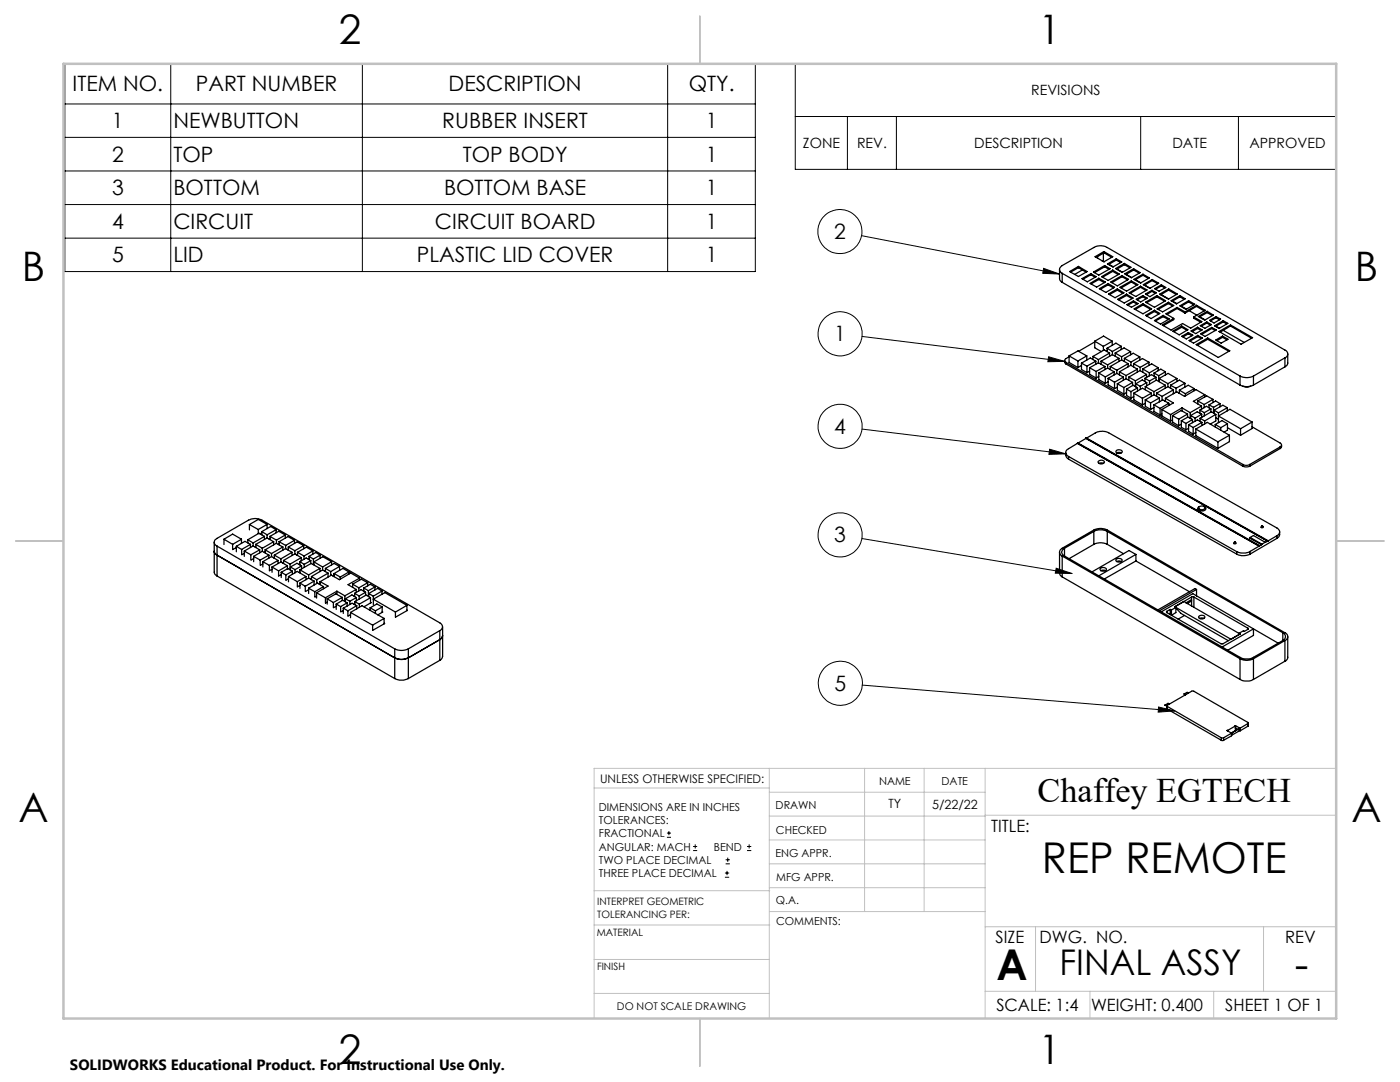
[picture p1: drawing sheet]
<svg xmlns="http://www.w3.org/2000/svg" width="279mm" height="216mm" viewBox="0 0 279 216" stroke-linecap="round" stroke-linejoin="round" font-family="sans-serif">
<g fill="none" stroke="#000" stroke-width=".2">
<path d="M12.9 12.7h137.8v41.5h-137.8zM34.1 12.7v41.5M72.3 12.7v41.5M133.2 12.7v41.5M158.7 12.7h108v21.1h-108zM12.9 20.7h137.8M12.9 27.4h137.8M12.9 34.1h137.8M158.7 23.2h108M169.1 23.2v10.6M178.9 23.2v10.6M227.6 23.2v10.6"/>
<path d="M247.2 23.2v10.6M12.9 40.8h137.8M12.9 47.5h137.8M171.9 47l39.6 7.7M208.3 53.6l3.2 1.1-3.4-.2zM172 67.1l40.5 5M209.3 71.2l3.2 .9-3.4 .1zM172 85.6l40.7 5M209.5 89.6l3.2 1-3.4 .1zM172 107.5l42 6.9M210.8 113.4l3.2 1h-3.4zM172.1 136.7l62.4 5.2"/>
<path d="M231.2 141.1l3.3 .8-3.4 .2zM133.1 167.1h.8M133.1 166.2h.8M133.5 165.8v.9M138.3 169.7h.8M138.3 168.9h.8M138.7 168.5v.8M144.7 175h.8M144.7 174.2h.8M144.8 172.4h.9M144.8 171.6h.9M145.1 173.8v.8"/>
<path d="M145.2 171.1v.9M149.1 169.7h.8M149.1 168.9h.8M149.5 168.5v.8"/>
<circle cx="167.6" cy="46.2" r="4.4"/>
<circle cx="167.7" cy="66.6" r="4.4"/>
<circle cx="167.7" cy="85.1" r="4.4"/>
<circle cx="167.7" cy="106.7" r="4.4"/>
<circle cx="167.7" cy="136.3" r="4.4"/>
</g>
<g fill="none" stroke="#c0c0c0" stroke-width=".2">
<path d="M118.6 157.2h34.9M153.5 153.3v49.9M153.5 158.1h43.1M172.5 153.3v28.6M184.4 153.3v28.6M196.6 153.3v49.9M266.7 153.3h-148.1v49.9M118.6 177.7h35M153.5 167.6h43.1M153.5 162.8h43.1M153.5 172.4h43.1M153.5 177.1h43.1"/>
<path d="M196.6 162.7h70.1M118.6 198.2h34.9M118.6 191.5h34.9M118.6 184.6h35M153.6 181.9h43M196.6 197.8h70.1M196.6 184.9h70.1M206.7 184.9v12.9M217.5 197.8v5.4M242.2 197.8v5.4M252.2 184.9v12.9"/>
</g>
<path d="M139.7 3.2v9.5M3.1 107.9h9.6M266.7 107.9h9.5M139.7 203.2v9.6" fill="none" stroke="#c0c0c0" stroke-width=".25"/>
<path d="M12.7 12.7h254v190.5h-254z" fill="none" stroke="#c0c0c0" stroke-width=".5"/>
<path d="M210.8 113.4l3.2 1h-3.4zM231.2 141.1l3.3 .8-3.4 .2zM209.5 89.6l3.2 1-3.4 .1zM209.3 71.2l3.2 .9-3.4 .1zM208.3 53.6l3.2 1.1-3.4-.2z" fill="#000"/>
<g fill="none" stroke="#000" stroke-width=".25">
<path d="M211.5 53.8v2l.5 .5M212 54.5a.83 .83 0 0 1-.6-.7 .83 .83 0 0 1 .6-.8l6.3-3.6a2.7 2.7 0 0 1 2.7 0l35.4 20.4a.81 .81 0 0 1 .6 .8 .81 .81 0 0 1-.6 .8M212 54.5v1.8M212 54.5l35.5 20.5M212 56.3l35.5 20.5M213.5 54.2l1.7-1 1.8 1-1.8 1zM215.2 53.4l1.5 .9M215.2 53.2v.2M215.2 53.4l-1.5 .9M215.9 55.6l1.8-1 1.1 .6-1.8 1zM216 53.9l-1.5 .9M217.6 56.6l1.7-1.1 1.3 .8-1.7 1z"/>
<path d="M217.7 54.8l.8 .5M217.7 54.6v.2M217.7 54.8l-1.6 .9M218.2 54.3l2.3-1.3 1 .6-2.2 1.3zM218.5 51.2l1.8-1 1.8 1-1.8 1zM219 51.2v.3M219.3 55.5v.3M219.3 55.8l-1.6 .9M219.3 55.8l1.1 .6M219.4 57.6l1.8-1 1.2 .7-1.7 1zM219.9 55.2l2.2-1.3 1.3 .8-2.2 1.3zM219.9 52l.3 .1"/>
<path d="M220.2 50.5v1.6M220.2 52.1l.2 .1M220.3 50.2v.2M220.3 50.4l-1.5 1M220.3 50.4l1.6 .9M220.5 53v.2M220.5 53.2l-2.1 1.2M220.5 53.2l.8 .5M221 52.7l1.8-1.1 1.1 .7-1.8 1zM221.2 56.6v.2M221.2 56.8l1.1 .7M221.2 56.8l-1.6 .9"/>
<path d="M221.2 58.7l1.8-1.1 1.3 .8-1.8 1zM221.3 52.7l.9 .5M221.7 56.3l2.2-1.3 1.3 .7-2.2 1.3zM222.1 53.9v.3M222.1 54.2l-2.1 1.1M222.1 54.2l1.1 .6M222.6 53.6l1.8-1 1.3 .7-1.8 1.1zM222.8 51.6v.3M222.8 51.9l-1.6 .9M222.8 51.9l.9 .5M222.9 53.7l1.1 .6M223 57.6v.3"/>
<path d="M223 57.9l-1.6 .9M223 57.9l1.1 .6M223.1 59.7l1.7-1 1.3 .8-1.7 1zM223.5 57.3l2.3-1.2 1.3 .7-2.3 1.3zM223.9 55v.2M223.9 55.2l-2 1.2M223.9 55.2l1.1 .6M224.4 52.6v.2M224.4 52.8l1.1 .6M224.4 52.8l-1.6 .9M224.5 54.6l1.7-1 1.3 .8-1.7 1zM224.8 54.8l1 .6"/>
<path d="M224.8 58.7v.2M224.8 58.9l-1.5 .9M224.8 58.9l1.1 .7M225.4 58.4l2.2-1.3 1.3 .8-2.2 1.3zM225.8 56.3l1.1 .6M225.8 56.1v.2M225.8 56.3l-2.1 1.2M226.2 53.6v.3M226.2 53.9l-1.5 .9M226.2 53.9l1.2 .6M226.3 55.7l1.8-1 1.3 .8-1.8 1zM226.6 55.8l1.1 .6"/>
<path d="M226.8 59.7l1.3-.7 .9 .5-1.4 .8zM227.6 57.3l1.1 .7M227.6 57.1v.2M227.6 57.3l-2 1.2M228.1 59v.2M228.1 59.2l-1.2 .6M228.1 59.2l.6 .4M228.1 54.7v.2M228.1 54.9l1.1 .7M228.1 54.9l-1.6 .9M228.2 56.8l1.7-1 1.3 .7-1.7 1zM228.4 56.9l1.1 .6"/>
<path d="M228.6 58.7l1.3-.8 .9 .5-1.3 .8zM229.9 57.9v.2M229.9 58.1l-1.1 .7M229.9 58.1l.7 .5M229.9 55.8v.2M229.9 56l-1.5 .9M229.9 56l1.1 .6M230.4 57.6l1.4-.8 .9 .6-1.4 .7zM230.9 59v.2M230.9 59.2l-2.1 1.2M230.9 59.2l1.5 .9M231.4 58.7l1.8-1.1 1.8 1.1-1.8 1z"/>
<path d="M231.7 58.8l1.6 .9M231.8 56.8v.2M231.8 57l-1.2 .7M231.8 57l.7 .5M233.2 57.6v.3M233.2 57.9l-1.6 .9M233.2 57.9l1.6 .9M235.5 59v.2M235.5 59.2l-1.6 .9M235.5 59.2l.8 .5M212.5 71.9v.6l.3 .1M212.8 72.3l35.2 20.4"/>
<path d="M212.8 72.3v.3M212.8 72.6l35.2 20.4M213.4 71.2l-.6 .3a.41 .41 0 0 0-.3 .4 .41 .41 0 0 0 .3 .4M213.4 71l1.7-1 1.8 1M213.4 71l1.7 1M213.4 71v1.3l1.7 1M215.1 72v1.3M215.8 72.5l1.1 .6M215.8 72.5v1.2l1.1 .7M215.8 72.9l-.7 .4M216.9 71l-1.8 1M216.9 71v.9"/>
<path d="M216.9 73.1v1.3M217.5 73.4v1.3l1.3 .7M217.5 73.4l1.3 .7M217.5 74l-.6 .4M218.1 71.1v.7M218.1 71.1l1.1 .7M218.5 68.1l1.7-1 1.8 1M218.5 68.1l1.7 1M218.5 68.1v1.3l1.3 .8M218.5 68.2l-3.2 1.9M218.7 72.1l-1.1-.7-1.8 1.1M218.7 72.1l-1.8 1"/>
<path d="M218.7 72.1v.6M218.8 74.1v1.3M219.2 71.8v.6M219.2 72.4l1.3 .7M219.2 72.4l-1.7 1M219.3 74.4l1.3 .8M219.3 74.4v1.3l1.3 .8M219.3 75.1l-.5 .3M219.7 72.1l1.4 .7M219.7 72.1v.6M220.2 69.1v.8M220.5 73.1l-1.7 1"/>
<path d="M220.5 73.1v.6M220.6 75.2v1.3M220.9 69.5v.7M220.9 69.5l1.1 .6M220.9 70l-.1 .1M221.1 72.8v.6M221.1 73.4l1.3 .8M221.1 73.4l-1.8 1M221.2 75.5v1.3l1.2 .7M221.2 75.5l1.2 .8M221.2 76.2l-.6 .3M221.4 70.4l-1-.6-2.3 1.3"/>
<path d="M221.4 70.4l-2.2 1.4M221.4 70.4v.7M221.6 73.1l1.3 .8M221.6 73.1v.6M222 68.1l-1.8 1M222 68.1v.8M222 70.1v.7M222 70.8l1.3 .7M222 70.8l-2.3 1.3M222.4 74.2l-1.8 1M222.4 74.2v.6M222.4 76.3v1.2"/>
<path d="M222.6 70.4l1.2 .8M222.6 70.4v.7M222.9 73.9v.6M222.9 74.5l1.3 .7M222.9 74.5l-1.7 1M223 76.6l1.3 .7M223 76.6v1.3l1.3 .7M223 77.3l-.6 .2M223.3 71.5l-2.2 1.3M223.3 71.5v.6M223.4 74.2l1.3 .7M223.4 74.2v.6"/>
<path d="M223.8 69.1l-1.8 1M223.8 69.1v.6M223.8 69.1l-1.1-.6-1.8 1M223.8 71.2v.6M223.8 71.8l-2.2 1.3M223.8 71.8l1.3 .8M224.2 75.2l-1.8 1.1M224.2 75.2v.7M224.3 77.3v1.3M224.4 71.5l1.3 .7M224.4 71.5v.6M224.7 75.6l1.3 .7"/>
<path d="M224.7 74.9v.7M224.7 75.6l-1.7 1M224.8 77.6v1.3l.9 .5M224.8 77.6l.9 .5M224.8 78.3l-.5 .3M224.9 60.8l1.3-.8 .9 .6-1.3 .7zM225.1 72.6l-2.2 1.3M225.1 72.6v.6M225.3 75.2l1.3 .8M225.3 75.2v.7M225.6 70.2l-1.8 1M225.6 70.2v.6"/>
<path d="M225.6 70.2l-1.3-.8-1.7 1M225.7 72.2v.7M225.7 78.1v1.3M226 76.3l-1.7 1M226 76.3v.6M226.2 60v.3M226.2 60.3l-1.1 .6M226.2 60.3l.7 .4M226.2 72.6l1.3 .7M226.2 72.6v.6M226.3 78.5l1.7-1 1.8 1M226.3 78.5l1.7 1"/>
<path d="M226.3 78.5v1.3l1.7 1M226.3 79.1l-.6 .3M226.3 61.6l1.8-1 1.7 1-1.7 1zM226.6 76v1.2M226.7 76.6l.9 .5M226.7 76.6v.6M227 73.7l-2.3 1.2M227 73.7v.6M227 73.7l-1.3-.8-2.3 1.3M227 77.4l-.9-.5-1.3 .7M227 77.4l-1.3 .7M227 77.4v.6"/>
<path d="M227.5 71.2l-1.3-.7-1.8 1M227.5 71.2l-1.8 1M227.5 71.2v.7M227.5 73.3v.7M227.6 77.1v.6M228 79.5v1.3M228.1 73.6l1.3 .8M228.1 73.6v.7M228.1 60.6v.3M228.1 60.9l1.6 .8M228.1 60.9l-1.5 .8M228.5 75.5l.9 .5"/>
<path d="M228.5 75.5v.6M228.6 77.2l1.7 .9M228.6 77.2v.6M228.6 79.8v1.3l1 .6M228.6 79.8l1 .6M228.6 60.3l2.3-1.3 1.7 1-2.2 1.3zM228.6 62.9l1.8-1 1.1 .6-1.8 1.1zM228.8 74.7l-1.3-.8-2.2 1.3M228.8 74.7l-2.2 1.3M228.8 74.7v.6M228.8 76.3l-.8-.5-1.3 .8M228.8 76.3l-1.2 .8"/>
<path d="M228.8 76.3v.7M229.3 72.3l-1.3-.8-1.8 1.1M229.3 72.3l-1.8 1M229.3 72.3v.6M229.4 74.4v.6M229.4 76v.7M229.8 78.5l-1.8 1M229.8 78.5v.6M230.3 78.1v.7M230.3 78.8l1.1 .6M230.3 78.8l-1.7 1M230.3 74.4v.7"/>
<path d="M230.3 74.4l.9 .6M230.4 64l1.7-1.1 1.3 .7-1.8 1.1zM230.4 61.9v.3M230.4 62.2l-1.6 .8M230.4 62.2l.9 .5M230.7 75.3l-1.3 .7M230.7 75.3l-.9-.5-1.3 .7M230.7 75.3v.6M230.8 78.5v.6M230.8 78.5l1.1 .6M230.9 61.6l2.3-1.3 1 .7-2.2 1.2zM231.1 73.4l-1.3-.8-1.7 1"/>
<path d="M231.1 73.4l-1.7 1M231.1 73.4v.6M231.2 75v1.1M231.3 75.5l1.8-1 1.8 1M231.3 75.5v.7M231.3 75.5l1.8 1.1M231.4 79.4l-1.8 1M231.4 79.4v.8M231.9 79.1v.8M232.1 62.9v.3M232.1 63.2l-1.5 .9M232.1 63.2l1.1 .5"/>
<path d="M232.6 76.9l-2.3 1.2M232.6 76.9v.6M232.6 76.9l-1.8-1.1-2.2 1.4M232.6 79.5l1.6 .9-2.3 1.3M232.6 74.2v.6M232.6 79.5v.6M232.6 74.2l-1.4 .8M232.6 74.2l-.9-.5-1.4 .7M233.1 76.6v.6M233.1 77.2l1.1 .6M233.1 77.2l-2.3 1.3M233.2 60.6l-2.1 1.1"/>
<path d="M233.2 60.3v.3M233.2 60.6l.8 .5M233.6 76.9v.6M233.6 76.9l1.1 .6M233.7 60l1.8-1 1 .6-1.7 1zM234 60.1l.9 .5M234.1 66.1l1.7-1 1.3 .7-1.8 1zM234.2 77.8l-2.3 1.3M234.2 77.8v.8M234.2 78.5h.1M234.2 63.5v.3l-2 1.2M234.7 77.5v.7"/>
<path d="M234.9 75.5l-1.8 1.1M234.9 75.5v.6M234.9 61.3v.3M234.9 61.3l-2.2 1.3 1.5 .9M234.9 61.3l1.6 .9M234.9 61.6l-2 1.2M234.9 61.6l1.6 .9M235.4 77.9l1.2 .7M235.4 77.9v.6M235.4 78.4h-.1M235.5 61l1.7-1 1.2 .7-1.7 1zM235.8 61.1l.9 .6"/>
<path d="M235.8 65.1v.2M235.8 65.3l-1.5 .9M235.8 65.3l1.1 .6M235.9 67.1l1.3-.7 .9 .5-1.4 .7zM236.5 76.5l-1.8 1M236.5 76.5v.8M236.5 76.5l-1.1-.7-1.8 1.1M236.5 62.2v.3M236.6 78.6v.4M237.2 66.4v.2M237.2 66.6l-1.1 .6M237.2 66.6l.7 .4"/>
<path d="M237.2 60v.3M237.2 60.3l-1.5 .8M237.2 60.3l1 .5M237.3 67.9l1.7-1 1 .6-1.8 1zM237.3 62l1.6 .9M237.7 66l1.3-.7 .9 .5-1.3 .8zM238.2 63.3l1.7 .9-2.3 1.3-1.6-.9-2.3 1.3-1.7-1.1 2.2-1.3M238.2 63.3v.2l1.5 .8M238.3 77.5l-1.2-.6-1.7 1M238.3 77.5l-1.7 1.1M238.3 77.5v.5M238.7 68.8l2.3-1.3 4.4 2.5-2.3 1.3z"/>
<path d="M238.8 60.9v.2M238.8 60.9l1.7 1-2.3 1.4M238.8 60.9l-2.3 1.3M238.8 61.1l1.5 1M238.8 61.1l-2.3 1.4M239 65.5l-1.1 .7M239 65.3v.2M239 65.5l.7 .4M239 66.9v.3M239 67.2l-1.5 .9M239 67.2l.7 .4M239.1 63.1l1.8-1 1.2 .8-1.7 1z"/>
<path d="M239.4 63.2l1.1 .6M239.5 65l1.3-.8 1 .6-1.3 .7zM239.6 66.6l2.2-1.3 .9 .5-2.2 1.3zM240.5 78.8l-2.3 1.3 1.6 .9M240.5 78.8l-1.8-1-2.3 1.3-1.6-.9-2.2 1.3M240.5 78.8v.4M240.8 64.2v.3M240.8 64.5l-1.1 .6M240.8 64.5l.7 .4M240.9 62.1v.3M240.9 62.4l-1.5 .9M240.9 62.4l1 .6"/>
<path d="M241 67.5v.2M241 67.7l4.3 2.4M241 67.7l-2.1 1.2M241.4 63.9l1.3-.7 .9 .5-1.3 .8zM241.8 65.3v.2M241.8 65.5l-2 1.2M241.8 65.5l.7 .5M242.1 79.7l-1.8 1M242.1 79.7v.6M242.1 79.7l-1.3-.7-1.8 1M242.4 65l1.7-1 .9 .5-1.7 1zM242.6 67.8l1.4-.7 1.1 .6-1.4 .8z"/>
<path d="M242.7 63.4l.7 .4M242.7 65.1l.6 .4M242.7 63.4l-1.1 .6M242.7 63.2v.2M243.3 66.1l2.3-1.3 4.4 2.6-2.3 1.3zM244 67.1v.2M244 67.3l-1.1 .7M244 67.3l.9 .5M244.1 65.9l4.2 2.4M244.1 64.2l-1.5 .9M244.1 64v.2M244.1 64.2l.7 .4"/>
<path d="M245.6 64.8v.3M245.6 65.1l4.2 2.4M245.6 65.1l-2.1 1.2M247.5 75a2.96 2.96 0 0 0 2.7 0M247.5 76.8a2.96 2.96 0 0 0 2.7 0M247.5 75v1.8M248 77a1.8 1.8 0 0 0 1.6 0M250.2 75v1.8M256.4 71.4v1.8M256.4 71.4l-6.2 3.6M256.4 73.2l-6.2 3.6M257 70.6v1.9l-.2 .5-.4 .2"/>
<path d="M212.7 90.3v.6l.6 .7M213.3 91.1l33.5 19M213.3 91.1v.5M213.3 91.6l33.5 19M215 88.5l-1.7 1a.81 .81 0 0 0-.6 .8 .81 .81 0 0 0 .6 .8M215 88.4l36.3 20.6M215 88.4l36.4 20.5M215 88.4v.1M216.7 87.4l-1.5 1M216.7 87.4l36.3 20.6M216.7 87.4l36.3 20.5M216.9 87.4l1.7-1a3.1 3.1 0 0 1 2.7 0l33.5 18.9a.82 .82 0 0 1 .6 .8 .82 .82 0 0 1-.6 .8"/>
<path d="M219.1 92.1a.69 .69 0 0 1 .7-.3 .69 .69 0 0 1 .6 .5 .71 .71 0 0 1-1.3-.2zM219.3 92.5l.4-.1 .5 .1M222.8 89.9a.69 .69 0 0 1 1.1 .3 .74 .74 0 0 1-1.2-.2zM222.9 90.4l.2-.1 .7 .1M228.6 80.5l-.6 .3M229.6 80.4v1.3M230.3 80.8v1.3l1.2 .7M230.3 80.8l1.2 .7M230.3 81.3l-.7 .4M231.4 80.1h.1M231.5 81.5v1.3M231.9 81.7l1.7 1"/>
<path d="M231.9 81.7v1.3l1.7 1M231.9 82.6l-.4 .2M232.6 80h-.1M233.3 80.5l-1.8 1M233.3 80.5v.4M233.3 80.5l-1.2-.7-1.8 1M233.6 82.7v1.3M234 82.9l1.2 .7M234 82.9v1.3l1.2 .7M234 83.8l-.4 .2M235.2 83.6v1.3M235.8 84l.9 .5"/>
<path d="M235.8 84v1.3l.9 .5M235.8 84.6l-.6 .3M235.9 81.4l1.6 .9M235.9 81.4l-2.3 1.3M235.9 81.4v.6M236.7 84.5v1.3M237 82.6l-1.8 1M237 82.6l-1.3-.7-1.7 1M237 82.6v.7M237.2 84.8l.9 .5M237.2 84.8v1.3l.9 .5M237.2 85.5l-.5 .3"/>
<path d="M237.5 82.3v1.2M237.6 82.9v.6M237.6 82.9l.9 .5M238 83.7l-.9-.5-1.3 .8M238 83.7l-1.3 .8M238 83.7v.6M238.1 85.3v1.3M238.5 83.4v.6M238.7 85.6l4.4 2.6M238.7 85.6l2.2-1.3 4.5 2.6M238.7 85.6v1.3l4.4 2.6M238.7 86.3l-.6 .3"/>
<path d="M239 80v.6M239 80l1.3 .7M239.5 81.8l.8 .5M239.5 81.8v.6M239.5 83.5l.9 .5M239.5 83.5v.6M239.8 81l-2.3 1.3M239.8 81v.7M239.8 82.7l-1.3 .7M239.8 82.7v.6M239.8 82.7l-.9-.5-1.3 .7M239.9 84.3v.6"/>
<path d="M239.9 84.3l-.9-.5-1.8 1M239.9 84.3l-1.8 1M240.3 80.7v.7M240.3 82.3v.7M240.4 84v.6M241.3 80.8v.6M241.3 80.8l.9 .5M241.7 81.6l-.9-.5-1.3 .7M241.7 81.6l-1.4 .7M241.7 81.6v.6M242.2 81.3v1.1M242.3 81.8l.9 .6"/>
<path d="M242.3 81.8v.7M242.5 84.7l1.1 .6M242.5 84.7v.5M242.6 82.7l-2.2 1.3M242.6 82.7v1.3l-1.1 .6M242.6 82.7l-.8-.5-2.3 1.3M242.6 83.4l.6 .3M243.1 88.2v1.3M243.2 82.4v1.9M243.5 80.5l-.9-.5-1.3 .8M243.5 80.5l-1.3 .8M243.5 80.5v.7"/>
<path d="M243.6 85.3v.5M244.9 81.4v.6M244.9 81.4l-.8-.5-1.8 .9M244.9 81.4l-1.7 1M245 84.6v1.2l-.7 .4M245 84.6l-1.4 .7M245 84.6l-1.1-.7-1.4 .8M245 85.3l2.6 1.6M245.4 86.9l-2.3 1.3M245.4 86.9v1.2l-2.3 1.4M247.6 85.5v1.4M248 92.7a1.43 1.43 0 0 0 1.4 0"/>
<path d="M248 93l.5 .2 .9-.2M248 92.7v.3M249.4 92.7v.3M249.9 85.2l5.6 3.2a.41 .41 0 0 1 .3 .4 .41 .41 0 0 1-.3 .4M249.9 84.2l-4.4-2.5-2.3 1.3 4.4 2.5M249.9 84.2l-2.3 1.3M249.9 84.2v1.3l-2.3 1.4M255.5 89.2l-6.1 3.5M255.5 89.2v.3M255.5 89.5l-6.1 3.5M255.8 88.8l-.1 .5-.2 .2M42.8 110l.1 .4 .4 .4 35.5 20.5a3 3 0 0 0 2.7 0l6.3-3.7 .4-.4 .1-.3"/>
<path d="M42.8 108.2v6l.2 .5 .3 .2M43.3 109a.81 .81 0 0 1-.6-.8 .81 .81 0 0 1 .6-.8l6.3-3.6a2.96 2.96 0 0 1 2.7 0l35.5 20.5a.83 .83 0 0 1 .5 .8 .83 .83 0 0 1-.5 .7M43.3 109v5.9M43.3 114.9l35.5 20.5M43.3 109l35.5 20.5M44.7 107.6v1.1M44.7 107.6l1.7 1M44.7 107.6l1.7-1 1.8 1M46.4 108.6v1.1M47.2 109l1 .6M47.2 109v1.1M47.2 109.3l-.7 .3"/>
<path d="M48.2 107.6l-1.8 1M48.2 107.6v.8M48.2 109.6v1.1M48.8 110l1.3 .7M48.8 110v1M48.8 110.4l-.5 .3M49.5 107.7v.6M49.5 107.7l1 .6M49.8 104.7v1M49.8 104.7l1.7 1M50 108.6l-1.8 1M50 108.6l-1.1-.6-1.7 1"/>
<path d="M50 108.6v.7M50.1 110.7v1.1M50.5 108.9l-1.7 1.1M50.5 108.3v.6M50.5 108.9l1.3 .8M50.6 111l1.3 .8M50.6 111v1.1M50.6 111.4l-.4 .3M51 108.6l1.4 .8M51 108.6v.7M51 109.1h-.1M51.5 105.7v.8"/>
<path d="M51.8 109.7l-1.7 1M51.8 109.7v.6M51.9 111.8v1M52.2 106.1v.6M52.2 106.1l1.1 .6M52.2 106.3l-.3 .2M52.4 109.4v.6M52.4 110l1.3 .8M52.4 110l-1.8 1M52.5 112.1l1.3 .7M52.5 112.1v1M52.5 112.5l-.5 .3"/>
<path d="M52.8 107l-1.1-.6-2.2 1.3M52.8 107l-2.3 1.3M52.8 107v.6M52.9 109.7v.6M52.9 109.7l1.3 .8M52.9 110.1l-.2 .1M53.3 104.6l-1.8-1-1.7 1.1M53.3 104.6l-1.8 1.1M53.3 104.6v.9M53.3 106.7v.7M53.3 107.4l1.3 .7M53.3 107.4l-2.3 1.2"/>
<path d="M53.7 110.8l-1.8 1M53.7 110.8v.6M53.8 112.8v1.1M53.9 107v.7M53.9 107l1.3 .8M53.9 107.5l-.2 .1M54.2 110.5v.6M54.2 111.1l1.3 .7M54.2 111.1l-1.7 1M54.3 113.1l1.3 .8M54.3 113.1v1.1M54.3 113.6l-.5 .2"/>
<path d="M54.6 108.1l-2.2 1.3M54.6 108.1v.6M54.8 110.8l1.3 .7M54.8 110.8v.6M54.8 111.2l-.2 .1M55.1 105.7l-1.8 1M55.1 105.7v.6M55.1 105.7l-1.1-.6-1.8 1M55.2 107.8v.6M55.5 111.8l-1.7 1M55.5 111.8v.6M55.6 113.9v1.1"/>
<path d="M55.7 108.1l1.3 .7M55.7 108.1v.6M55.7 108.5l-.2 .1M56.1 111.5v.6M56.1 112.1l1.3 .8M56.1 112.1l-1.8 1M56.1 114.2v1.1M56.1 114.2l.9 .5M56.1 114.7l-.4 .2M56.4 109.1l-2.2 1.4M56.4 109.1l-1.3-.7-2.2 1.3M56.4 109.1v.7"/>
<path d="M56.6 111.8l1.3 .8M56.6 111.8v.6M56.6 112.3l-.2 .1M56.9 106.8l-1.7 1M56.9 106.8v.6M56.9 106.8l-1.3-.8-1.7 1M57 108.8v.7M57 114.7v1.1M57.4 112.9l-1.8 1M57.4 112.9v.6M57.5 109.1l1.3 .8M57.5 109.1v.7"/>
<path d="M57.5 109.6l-.1 .1M57.6 115l1.7 1.1M57.6 115l1.7-1 1.8 1M57.6 115v1.1M57.6 115.5l-.5 .2M57.9 112.6v1M58 113.1v.7M58 113.1l.9 .6M58.3 110.2l-1.3-.7-2.2 1.3M58.3 110.2l-2.2 1.3M58.3 110.2v.6M58.3 114l-1.3 .7"/>
<path d="M58.3 114v.6M58.3 114l-.9-.5-1.3 .7M58.8 107.8l-1.3-.7-1.8 1M58.8 107.8l-1.8 1M58.8 107.8v.6M58.8 109.9v.6M58.8 110.5l1.3 .8M58.8 110.5l-2.2 1.3M58.9 113.7v.6M59.3 116.1v1M59.4 110.2l1.3 .7M59.4 110.2v.6"/>
<path d="M59.4 110.6l-.2 .1M59.8 112.1l.9 .5M59.8 112.1v.6M59.8 112.5l-.1 .1M59.9 113.7l1.7 1M59.9 113.7v.6M59.9 116.3v1.1M59.9 116.3l1 .7M59.9 116.8l-.5 .3M59.9 114.2h-.2M60.1 111.3l-2.2 1.3M60.1 111.3v.6"/>
<path d="M60.2 112.9l-1.3 .8M60.2 112.9l-.9-.5-1.3 .7M60.2 112.9v.6M60.6 108.9l-1.3-.8-1.8 1M60.6 108.9l-1.8 1M60.6 108.9v.6M60.7 110.9v.7M60.7 112.6v.6M60.9 117v1M61.1 115l-1.8 1.1M61.1 115v.7M61.6 114.7v.7"/>
<path d="M61.6 117.4v1M61.6 115.4l1.1 .6M61.6 115.4l-1.7 .9M61.6 117.4l1.2 .7M61.6 117.7l-.6 .3M61.7 111l.8 .5M61.7 111v.7M61.7 111.4l-.2 .1M62 111.9l-.9-.6-1.3 .8M62 111.9l-1.3 .7M62 111.9v.6M62.2 115l1 .7"/>
<path d="M62.2 115v.7M62.2 115.5l-.2 .1M62.4 109.9l-1.3-.7-1.7 1M62.4 109.9l-1.7 1M62.4 109.9v.7M62.5 111.5v1.1M62.7 112.1l1.7 1M62.7 112.1v.6M62.7 116v.7M62.7 116l-1.8 1M62.8 118.1v1M63.2 118.3l1.7 1"/>
<path d="M63.2 118.3v1M63.2 118.9l-.3 .2M63.2 115.7v.8M63.9 113.4l-1.8-1-2.2 1.3M63.9 113.4l-2.3 1.3M63.9 113.4v.7M63.9 116.1l1.6 .8-2.3 1.4M63.9 110.8v.6M63.9 116.1v.6M63.9 110.8l-.9-.6-1.3 .8M63.9 110.8l-1.4 .7M63.9 116.3l-.3 .2"/>
<path d="M64.4 113.7l1.1 .7M64.4 113.1v.6M64.4 113.7l-2.2 1.3M64.6 117.1l-1.2-.8-1.8 1.1M64.6 117.1l-1.8 1M64.6 117.1v.4M64.9 113.4v.7M64.9 119.3v1.1M64.9 113.4l1.1 .7M64.9 113.9h-.1M65.3 119.5l1.2 .7M65.3 119.5v1"/>
<path d="M65.5 114.4l-2.3 1.3M65.5 114.4v.7M66 114.1v.7M66.2 112.1l-1.8-1-1.7 1M66.2 112.1l-1.8 1M66.2 112.1v.6M66.7 114.4v.7M66.7 114.4l1.2 .7M66.7 114.7l-.3 .2M67.2 118l1.6 .9M67.2 118l-2.3 1.3M67.2 118v.6"/>
<path d="M67.8 113l-1.8 1.1M67.8 113l-1.1-.6-1.8 1M67.8 113v.8M67.9 115.1v.5M68.3 119.2l-1.8 1M68.3 119.2l-1.3-.7-1.7 1M68.3 119.2v.6M68.8 118.9v1M68.9 119.5l.9 .5M68.9 119.5v.6M69.6 114.1l-1.2-.7-1.7 1M69.6 114.1l-1.7 1"/>
<path d="M69.6 114.1v.4M69.8 120v.6M70.4 116.6l1.2 .7M70.4 116.6v.6M70.8 118.4v.6M70.8 118.4l.9 .5M70.8 118.9h-.2M71.1 117.6l-2.3 1.3M71.1 117.6v.6M71.1 119.2v.7M71.1 119.2l-1.3 .8M71.1 119.2l-.9-.5-1.3 .8"/>
<path d="M71.6 117.3v.6M71.7 118.9v.7M71.8 115.4l-2.3 1.3 1.6 .9M71.8 115.4l-1.8-1.1-2.3 1.4-1.6-.9-2.2 1.3M71.8 115.4v.3M72.6 117.3v.7M72.6 117.3l.9 .6M72.6 117.8l-.1 .1M73 118.2l-1.3 .7M73 118.2v.6M73 118.2l-.9-.5-1.3 .7M73.4 116.3l-1.3-.7-1.7 1"/>
<path d="M73.4 116.3l-1.8 1M73.4 116.3v.6M73.5 117.9v1M73.6 118.4l.9 .6M73.6 118.4v.7M73.9 119.3l-.8-.6-2.3 1.4M73.9 119.3l-2.2 1.2M73.9 119.3v1M74.5 119v1.7M74.8 117.1l-.9-.5-1.3 .7M74.8 117.1l-1.3 .8M74.8 117.1v.6"/>
<path d="M76.2 117.9l-.8-.5-1.8 1M76.2 117.9l-1.7 1.1M76.2 117.9v.7M211.5 110.2v4.2l.1 .3 .4 .4M212 110.9a.83 .83 0 0 1-.5-.7 .83 .83 0 0 1 .5-.8l6.3-3.6a2.96 2.96 0 0 1 2.7 0l35.4 20.5a.81 .81 0 0 1 .6 .7 .81 .81 0 0 1-.6 .8M212 110.9l35.5 20.5M212 110.9v4.2M212 115.1l35.5 20.5M212.4 109.4a.81 .81 0 0 0-.5 .8 .81 .81 0 0 0 .5 .7M212.4 110.9l35.1 20.3a2.96 2.96 0 0 0 2.7 0l5.8-3.4M212.4 109.4v1.5M218.3 106a2.96 2.96 0 0 1 2.7 0"/>
<path d="M218.3 108.6a2.96 2.96 0 0 1 2.7 0M218.3 106l-5.9 3.4M218.3 108.6l-4.9 2.9M218.3 106v2.6M219.5 113.5a.76 .76 0 0 1 1.3 .1 .7 .7 0 0 1-.7 .4 .7 .7 0 0 1-.6-.5zM219.7 113.9l.3-.1 .6 .1M221 106l35 20.3M221 108.6l3.2 1.9M221 106v2.6M222.7 111.6a.66 .66 0 0 1 .7-.2 .66 .66 0 0 1 .5 .5 .68 .68 0 0 1-1.2-.2zM222.8 112l.4-.1 .6 .1M226.7 111.9l10.7 6.2"/>
<path d="M226.7 110.6v1.3M226.7 110.6l-1.4-.7-7.4 4.2M226.7 111.9l-6.3 3.6M226.7 110.6l-7.4 4.3M237.8 119.1h.5M237.8 119.1l-3.3 2M237.8 119.1v1.8M238.3 119.1l10.7 6.2M238.3 119.1v2.1M238.8 117.6v1.3M238.8 117.6l-.3-.2-7.4 4.3M238.8 117.6l-7.4 4.3"/>
<path d="M239.3 101.2a.68 .68 0 0 1 .6-.3 .68 .68 0 0 1 .6 .6 .71 .71 0 0 1-1.3-.3zM239.3 101.1a.44 .44 0 0 0-.3 .6 .44 .44 0 0 0 .6 .3 .74 .74 0 0 0 1-.6l-.3-.3M246.4 108.2v.1M246.4 108.1h.1zM246.4 108.2l-.2 .1a.25 .25 0 0 0 .3 .2 .25 .25 0 0 0 .2-.2l-.2-.1M246.4 108.2h.1M246.4 108.1v.1M246.5 108.2v.1M246.5 108.1v.1M246.8 110.6a2.97 2.97 0 0 0 2.7 0M246.8 110.1v.5M249.5 110a3.1 3.1 0 0 1-2.7 .1"/>
<path d="M249.5 110v.6M249.5 107.2l-.1 .2 2.4 1.3M249.5 107.2l2.3 1.4M249.5 107.2l.7-.3 2.3 1.3M251.3 109l-1.8 1M251.4 108.9l-.1 .1M251.8 108.7l-.4 .2M251.8 105v.1M251.8 104.9h.2zM251.8 105l-.1 .2 .3 .1 .1-.2-.1-.1M251.8 105h.2M251.8 104.9v.1"/>
<path d="M251.8 108.6v.1M252 105v.1M252 104.9v.1M252.5 108.2l-.7 .4M253 108l-.5 .2M253 107.9v.1M253 107.9h.1M254.8 106.9l-1.8 1M254.8 106.9v.5M254.8 107.4l-5.3 3.2M255.4 106.1l-.1 .9-.5 .4M65.3 120.2l-.3 .1"/>
<path d="M66.5 120.2v1.1M67.1 120.5l.9 .5M67.1 120.5v1.1M67.1 121l-.5 .2M68 121v1.1M68.5 121.4l.9 .5M68.5 121.4v1M68.5 121.8l-.4 .3M69.3 120.3l-1.3 .7M69.3 120.3v.6M69.3 120.3l-.9-.5-1.3 .7M69.4 121.9v1"/>
<path d="M70 122.2l2.2-1.3 4.5 2.5M70 122.2l4.4 2.5M70 122.2v1.1M70 122.6l-.5 .3M70.8 120.1l.9 .4M70.8 120.1v.6M70.8 120.5l-.1 .1M71.2 120.9l-1.8 1M71.2 120.9v.6M71.2 120.9l-.9-.5-1.8 1M71.7 120.5v.7M73.9 121.3l1 .6"/>
<path d="M73.9 121.3v.5M73.9 120.2l.1 .1-1.4 .8M74.4 124.7v1.1M74.9 121.9v.5M76.3 121.1l-1.4 .8M76.3 121.1v1.1M76.3 121.1l-1.1-.6-1.3 .8M76.3 122.1h.1l-1 .6M76.7 123.4l-2.3 1.3M76.7 123.4v1.1M76.7 124.4h.1l-2.3 1.3M78.8 135.4a3 3 0 0 0 2.7 0"/>
<path d="M78.8 129.5a3 3 0 0 0 2.7 0M78.8 129.5v5.9M78.9 122.1v1.1M81.2 120.8l-4.4-2.5-2.3 1.3 4.4 2.5M81.2 120.8l-2.3 1.3M81.2 120.8v1M81.2 121.7l-2.2 1.4M81.5 129.5v5.9M87.8 125.8v6M87.8 131.8l-6.3 3.6M87.8 125.8l-6.3 3.7M88.3 125.1v5.9l-.1 .4-.4 .4"/>
<path d="M231.7 122.1l6.4-3.6 17 9.8M232.9 122v.2M232.9 122.2l10.9 6.3 3.7-2M233.5 121.6l-.6 .4M233.5 121.6l.3 .1M233.5 121.6v1M234.5 121.1l11.2 6.5 1.8-1.1M234.5 121.1l1.8-1.1 11.2 6.5M234.5 121.1l.2 .1M234.7 121.3l1 1.1 9.4 5.4M234.7 121.2l-.9 .5M234.7 121.2v1l-.9 .6v-1.1"/>
<path d="M236.3 138.5l.3 .1zM236.4 122.8l-1.3 .7M236.7 120.3l.9-.5 .2 .1-.9 .5M237.2 138.3l-.3-.2-.6 .4M239.3 123a.65 .65 0 0 1 .6-.3 .65 .65 0 0 1 .5 .6 .68 .68 0 0 1-.6 .2 .68 .68 0 0 1-.6-.5zM239.4 123.4l.4-.1 .5 .1M243.9 129.1l6.3-3.6v1.3l-5.2 3M247.5 131.4a2.96 2.96 0 0 0 2.7 0M247.5 135.6a2.96 2.96 0 0 0 2.7 0M247.5 131.4v4.2M249 125.3l.1 .1-.1 .2M249 125.3v.3"/>
<path d="M249 125.6l-1.7 .8 .2 .1M250.2 131.4v4.2M256 126.3a.83 .83 0 0 1 .5 .7 .83 .83 0 0 1-.5 .8M256 126.3v1.5M256.4 127.8l-6.2 3.6M256.4 127.8v4.1M256.4 131.9l-6.2 3.7M257 127v4.3l-.2 .4-.4 .2M232.5 140.7l.4 .2 .1 .6M232.5 140.7h.1M232.5 140.7l.4 .2M233 141l-.1-.1 .1-.2 5.1-2.8 11 6.3-.1 .2"/>
<path d="M233 141l10.7 6.2M233 141.5l10.7 6.2M233 141v.5M233.4 140.5l-.3-.2-.6 .4M243.7 147.7h.5M243.7 147.2h.5M243.7 147.2v.5M244.2 147.2v.5M244.9 145.7l.1 .1M244.9 145.7l.9 .6M244.9 145.7v.1M245 145.8h.1"/>
<path d="M245.8 146.2v.2M245.8 146.2v.4M245.8 146.3h.1M245.8 146.3v.5l-1.6 .9M246.6 145.3h.1M246.6 144.8l-1.6 1M246.6 144.8l.9 .5M246.6 144.8v1M246.6 145.3l.4 .3M247.3 145.7l.2 .1M247.4 145.3l-.2 .6-1.4 .8M247.4 145.3l-3.2 1.9"/>
<path d="M247.4 145.3l-1.6 .9M247.5 145.3v.5M249 144.4l-1.5 .9M249 144.4v.5M249 144.9l-1.5 .9M249.1 144.3l-.1 .6"/>
</g>
<g font-size="8.5">
<text x="207.9" y="174.2">REP REMOTE</text>
<text x="198.9" y="195.5">A</text>
<text x="258.4" y="195.4">-</text>
</g>
<g font-size="8.1">
<text x="67.6" y="8.9">2</text>
<text x="207.3" y="8.9">1</text>
<text x="4.4" y="56.1">B</text>
<text x="270.4" y="56.1">B</text>
<text x="3.7" y="164.1">A</text>
<text x="269.7" y="164.1">A</text>
<text x="67.6" y="212.4">2</text>
<text x="207.3" y="212.4">1</text>
</g>
<text font-size="7.1" x="211.4" y="194.6">FINAL ASSY</text>
<text font-size="6.9" x="207.1" y="160.1">Chaffey EGTECH</text>
<g font-size="4.2">
<text x="14.5" y="18.2">ITEM NO.</text>
<text x="39.1" y="18.2">PART NUMBER</text>
<text x="89.5" y="18.2">DESCRIPTION</text>
<text x="137.4" y="18.2">QTY.</text>
<text x="22.4" y="25.6">1</text>
<text x="34.6" y="25.6">NEWBUTTON</text>
<text x="88.3" y="25.6">RUBBER INSERT</text>
<text x="140.9" y="25.6">1</text>
<text x="22.4" y="32.3">2</text>
<text x="34.6" y="32.3">TOP</text>
<text x="92.3" y="32.3">TOP BODY</text>
<text x="140.9" y="32.3">1</text>
<text x="22.4" y="39">3</text>
<text x="34.6" y="39">BOTTOM</text>
<text x="88.6" y="39">BOTTOM BASE</text>
<text x="140.9" y="39">1</text>
<text x="22.4" y="45.7">4</text>
<text x="34.6" y="45.7">CIRCUIT</text>
<text x="86.8" y="45.7">CIRCUIT BOARD</text>
<text x="140.9" y="45.7">1</text>
<text x="166.5" y="47.7">2</text>
<text x="22.4" y="52.4">5</text>
<text x="34.6" y="52.4">LID</text>
<text x="83.2" y="52.4">PLASTIC LID COVER</text>
<text x="140.9" y="52.4">1</text>
<text x="166.5" y="68.1">1</text>
<text x="166.5" y="86.6">4</text>
<text x="166.5" y="108.2">3</text>
<text x="166.6" y="137.8">5</text>
</g>
<g font-size="3.4">
<text x="197.8" y="166">TITLE:</text>
<text x="198.7" y="188.1">SIZE</text>
<text x="207.5" y="188.1">DWG. NO.</text>
<text x="256.5" y="188.2">REV</text>
<text x="198.8" y="201.7">SCALE: 1:4</text>
<text x="217.7" y="201.8">WEIGHT: 0.400</text>
<text x="244.5" y="201.7">SHEET 1 OF 1</text>
</g>
<text font-size="3" x="14" y="213.5">SOLIDWORKS Educational Product. For Instructional Use Only.</text>
<g font-size="2.8">
<text x="205.8" y="19">REVISIONS</text>
<text x="160.2" y="29.6">ZONE</text>
<text x="171" y="29.6">REV.</text>
<text x="194.4" y="29.6">DESCRIPTION</text>
<text x="234" y="29.6">DATE</text>
<text x="249.4" y="29.6">APPROVED</text>
</g>
<g font-size="2.5">
<text x="177.3" y="161.3">TY</text>
<text x="186" y="161.4">5/22/22</text>
</g>
<text font-size="2.4" x="119.8" y="156.2">UNLESS OTHERWISE SPECIFIED:</text>
<g font-size="2.2">
<text x="119.5" y="161.8">DIMENSIONS ARE IN INCHES</text>
<text x="154.8" y="161.4">DRAWN</text>
<text x="175.4" y="156.6">NAME</text>
<text x="187.9" y="156.7">DATE</text>
<text x="119.5" y="164.4">TOLERANCES:</text>
<text x="119.5" y="167.1">FRACTIONAL</text>
<text x="154.9" y="166.3">CHECKED</text>
<text x="119.5" y="169.7">ANGULAR: MACH</text>
<text x="119.5" y="172.4">TWO PLACE DECIMAL</text>
<text x="142.5" y="169.7">BEND</text>
<text x="154.8" y="171">ENG APPR.</text>
<text x="119.5" y="175">THREE PLACE DECIMAL</text>
<text x="154.9" y="175.7">MFG APPR.</text>
<text x="154.9" y="180.4">Q.A.</text>
<text x="154.9" y="184.6">COMMENTS:</text>
</g>
<text font-size="2.1" x="123.1" y="201.6">DO NOT SCALE DRAWING</text>
<g font-size="2">
<text x="119.2" y="180.6">INTERPRET GEOMETRIC</text>
<text x="119.2" y="183.1">TOLERANCING PER:</text>
<text x="119.1" y="186.7">MATERIAL</text>
<text x="119.1" y="193.5">FINISH</text>
</g>
</svg>
